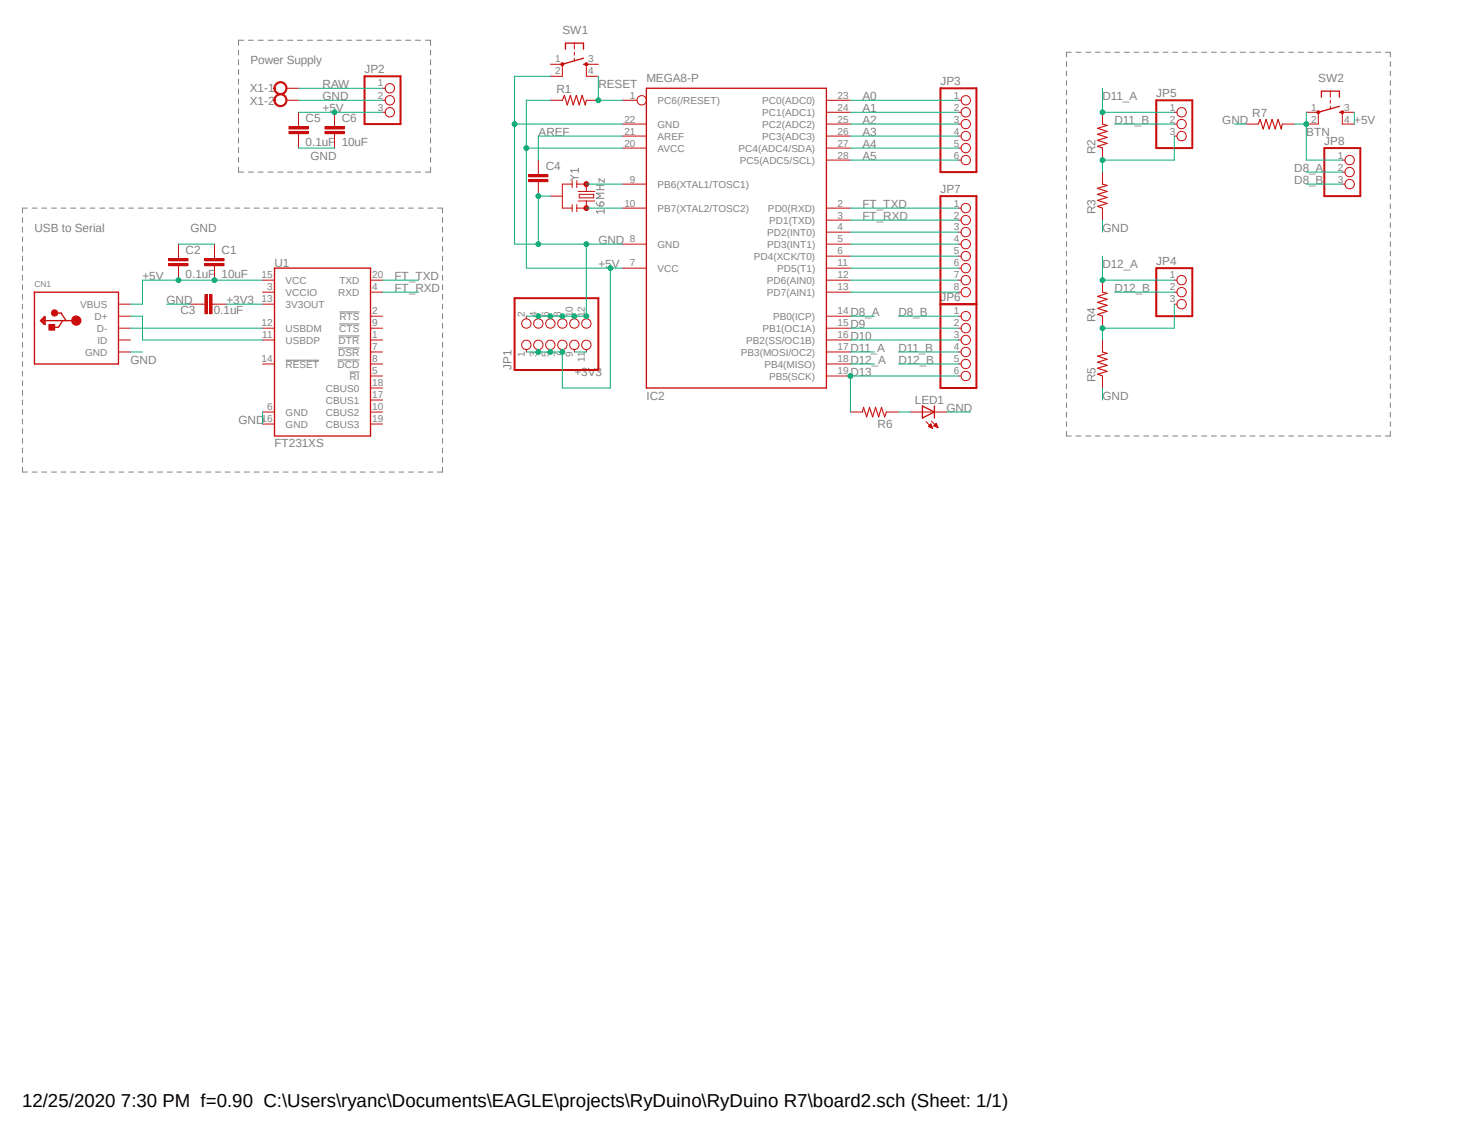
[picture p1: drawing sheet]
<svg xmlns="http://www.w3.org/2000/svg" width="279mm" height="216mm" viewBox="0 0 279 216" stroke-linecap="round" stroke-linejoin="round" font-family="sans-serif">
<path d="M4.2 4.2l260.7 85.8M264.9 4.2l-260.7 85.8" fill="none" stroke="#fff" stroke-width=".19"/>
<g fill="none" stroke="#808080" stroke-width=".19">
<path d="M45.4 9.5v1M45.4 11.4v.9M45.4 13.3v.9M45.4 15.1v.9M45.4 16.9v1M45.4 18.8v1M46.4 7.7h-1v.9M47.3 7.7h1M49.1 7.7h1M51.1 7.7h.9M52.9 7.7h1M54.8 7.7h1"/>
<path d="M56.6 7.7h1M58.5 7.7h1M60.4 7.7h1M62.3 7.7h.9M64.1 7.7h1M66 7.7h1M67.9 7.7h1M69.8 7.7h.9M71.6 7.7h1M73.5 7.7h1M75.4 7.7h1M77.3 7.7h.9"/>
<path d="M79.1 7.7h1M81 7.7h1v.9M82 9.5v1M82 11.4v.9M82 13.3v.9M82 15.1v.9M82 16.9v1M82 18.8v1M203.1 11.7v1M203.1 13.5v.9M203.1 15.4v.9M203.1 17.1v1"/>
<path d="M203.1 19v.9M204 9.9h-.9v.9M204.9 9.9h1M206.8 9.9h.9M208.6 9.9h.9M210.5 9.9h.9M212.3 9.9h.9M214.2 9.9h.9M216 9.9h.9M217.8 9.9h1M219.7 9.9h.9M221.5 9.9h1"/>
<path d="M223.4 9.9h.9M225.2 9.9h.9M227 9.9h1M228.9 9.9h.9M230.7 9.9h.9M232.5 9.9h1M234.4 9.9h.9M236.2 9.9h1M238.1 9.9h.9M239.9 9.9h1M241.8 9.9h.9M243.6 9.9h1"/>
<path d="M245.4 9.9h1M247.3 9.9h.9M249.1 9.9h1M251 9.9h.9M252.8 9.9h.9M254.6 9.9h1M256.5 9.9h.9M258.3 9.9h1M260.2 9.9h.9M262 9.9h1M263.9 9.9h.9v.9M264.8 11.7v1"/>
<path d="M264.8 13.5v.9M264.8 15.4v.9M264.8 17.1v1M264.8 19v.9M5.2 39.6h-.9v1M6.1 39.6h1M8 39.6h.9M9.8 39.6h1M11.6 39.6h1M13.5 39.6h.9M15.3 39.6h1M17.1 39.6h1"/>
<path d="M19 39.6h.9M20.8 39.6h1M22.7 39.6h.9M24.5 39.6h.9M26.3 39.6h1M28.2 39.6h.9M30 39.6h.9M31.9 39.6h.9M33.7 39.6h.9M35.5 39.6h1M37.4 39.6h.9M39.2 39.6h1"/>
<path d="M41.1 39.6h.9M42.9 39.6h.9M44.7 39.6h1M45.4 20.7v.9M45.4 22.5v1M45.4 24.4v1M45.4 26.2v1M45.4 28.1v.9M45.4 30v.9M45.4 31.8v1h1M46.6 39.6h.9M47.3 32.8h1"/>
<path d="M48.4 39.6h1M49.1 32.8h1M50.2 39.6h1M51.1 32.8h.9M52.1 39.6h.9M52.9 32.8h1M53.9 39.6h1M54.8 32.8h1M55.8 39.6h.9M56.6 32.8h1M57.6 39.6h.9M58.5 32.8h1"/>
<path d="M59.4 39.6h1M60.4 32.8h1M61.3 39.6h.9M62.3 32.8h.9M63.1 39.6h1M64.1 32.8h1M64.9 39.6h1M66 32.8h1M66.8 39.6h.9M67.9 32.8h1M68.6 39.6h1M69.8 32.8h.9"/>
<path d="M70.5 39.6h.9M71.6 32.8h1M72.3 39.6h.9M73.5 32.8h1M74.1 39.6h1M75.4 32.8h1M76 39.6h.9M77.3 32.8h.9M77.8 39.6h.9M79.1 32.8h1M79.7 39.6h.9M81.5 39.6h.9"/>
<path d="M82 31.8v1h-1M82 20.7v.9M82 22.5v1M82 24.4v1M82 26.2v1M82 28.1v.9M82 30v.9M83.3 39.6h1v1M108.7 33.3l.6 .5M109.3 33.8l-.6 .5M109.3 33.8h.9M110.2 32.4h-1.5l.3 .4"/>
<path d="M110.2 32v.8M113.6 38.6a.73 .73 0 0 0 .7 .6M113.6 36.1h1.5M113.6 35.3h1.5M114.3 35.3v.8M114.3 38.6a.42 .42 0 0 1 .7 0 .42 .42 0 0 1-.4 .6h-.3zM115.1 34v.7l-1-.7v.7M115.1 39.8v.8M115.1 36.8h-1.5l.8 .5-.8 .5h1.5M203.1 20.8v.9M203.1 22.6v.9M203.1 24.4v.9"/>
<path d="M203.1 26.2v.9M203.1 28v.9M203.1 29.8v.9M203.1 31.6v.9M203.1 33.4v.9M203.1 35.2v.9M203.1 37v.9M203.1 38.8v.9M264.8 20.8v.9M264.8 22.6v.9M264.8 24.4v.9M264.8 26.2v.9"/>
<path d="M264.8 28v.9M264.8 29.8v.9M264.8 31.6v.9M264.8 33.4v.9M264.8 35.2v.9M264.8 37v.9M264.8 38.8v.9M4.3 41.4v1M4.3 43.3v.9M4.3 45.1v.9M4.3 46.9v1M4.3 48.8v.9"/>
<path d="M4.3 50.6v.9M4.3 52.4v.9M4.3 54.2v1M4.3 56v1M4.3 57.9v.9M4.3 59.7v1M64.6 59.4h3.9M84.3 41.4v1M84.3 43.3v.9M84.3 45.1v.9M84.3 46.9v1M84.3 48.8v.9"/>
<path d="M84.3 50.6v.9M84.3 52.4v.9M84.3 54.2v1M84.3 56v1M84.3 57.9v.9M84.3 59.7v1M115.1 40.2h-1.5l.3 .4M203.1 40.6v.9M203.1 42.4v.9M203.1 44.2v.9M203.1 46v.9M203.1 47.8v.9"/>
<path d="M203.1 49.6v.9M203.1 51.4v.9M203.1 53.3v.8M203.1 55v1M203.1 56.9v.8M203.1 58.7v.9M264.8 40.6v.9M264.8 42.4v.9M264.8 44.2v.9M264.8 46v.9M264.8 47.8v.9M264.8 49.6v.9"/>
<path d="M264.8 51.4v.9M264.8 53.3v.8M264.8 55v1M264.8 56.9v.8M264.8 58.7v.9M4.3 61.6v.9M4.3 63.4v.9M4.3 65.2v.9M4.3 67v.9M4.3 68.8v1M4.3 70.7v.9M4.3 72.5v.9"/>
<path d="M4.3 74.3v1M4.3 76.2v.9M4.3 78v.9M4.3 79.8v.9M54.4 68.6h6.4M64.3 68.5h4.2M64.4 66.3h4.1M64.5 64h4M64.6 61.7h3.9M66.5 70.8h2M84.3 61.6v.9M84.3 63.4v.9"/>
<path d="M84.3 65.2v.9M84.3 67v.9M84.3 68.8v1M84.3 70.7v.9M84.3 72.5v.9M84.3 74.3v1M84.3 76.2v.9M84.3 78v.9M84.3 79.8v.9M203.1 60.5v.9M203.1 62.3v.9M203.1 64.1v.9"/>
<path d="M203.1 65.9v.9M203.1 67.7v.9M203.1 69.5v.9M203.1 71.3v.9M203.1 73.1v.9M203.1 74.9v.9M203.1 76.7v.9M203.1 78.5v.9M264.8 60.5v.9M264.8 62.3v.9M264.8 64.1v.9M264.8 65.9v.9"/>
<path d="M264.8 67.7v.9M264.8 69.5v.9M264.8 71.3v.9M264.8 73.1v.9M264.8 74.9v.9M264.8 76.7v.9M264.8 78.5v.9M4.3 81.6v.9M4.3 83.5v.9M4.3 85.3v.9M4.3 87.1v1M4.3 88.9v1h.9"/>
<path d="M6.1 89.9h1M8 89.9h.9M9.8 89.9h1M11.6 89.9h1M13.5 89.9h.9M15.3 89.9h1M17.1 89.9h1M19 89.9h.9M20.8 89.9h1M22.7 89.9h.9M24.5 89.9h.9M26.3 89.9h1"/>
<path d="M28.2 89.9h.9M30 89.9h.9M31.9 89.9h.9M33.7 89.9h.9M35.5 89.9h1M37.4 89.9h.9M39.2 89.9h1M41.1 89.9h.9M42.9 89.9h.9M44.7 89.9h1M46.6 89.9h.9M48.4 89.9h1"/>
<path d="M50.2 89.9h1M52.1 89.9h.9M53.9 89.9h1M55.8 89.9h.9M57.6 89.9h.9M59.4 89.9h1M61.3 89.9h.9M63.1 89.9h1M64.9 89.9h1M66.8 89.9h.9M68.6 89.9h1M70.5 89.9h.9"/>
<path d="M72.3 89.9h.9M74.1 89.9h1M76 89.9h.9M77.8 89.9h.9M79.7 89.9h.9M81.5 89.9h.9M84.3 88.9v1h-1M84.3 81.6v.9M84.3 83.5v.9M84.3 85.3v.9M84.3 87.1v1M203.1 80.3v.9"/>
<path d="M203.1 82.1v.9h.9M204.9 83h1M206.8 83h.9M208.6 83h.9M210.5 83h.9M212.3 83h.9M214.2 83h.9M216 83h.9M217.8 83h1M219.7 83h.9M221.5 83h1M223.4 83h.9"/>
<path d="M225.2 83h.9M227 83h1M228.9 83h.9M230.7 83h.9M232.5 83h1M234.4 83h.9M236.2 83h1M238.1 83h.9M239.9 83h1M241.8 83h.9M243.6 83h1M245.4 83h1"/>
<path d="M247.3 83h.9M249.1 83h1M251 83h.9M252.8 83h.9M254.6 83h1M256.5 83h.9M258.3 83h1M260.2 83h.9M262 83h1M264.8 82.1v.9h-.9M264.8 80.3v.9"/>
</g>
<path d="M123.1 16.8h34.3v57.1h-34.3zM6.5 55.6h16.1v13.7h-16v-13.7M10.8 59.6h.8l1 1.4M7.9 61l.3-.3v.7l-.2-.4M8.4 60.3h.2v1.5h-.2l-.7-.8zM8.4 60.3v1.3M8.6 61h5.9M11.9 61l-.8 1.3h-1" fill="none" stroke="#c90d0c" stroke-width=".25"/>
<g fill="none" stroke="#c90d0c" stroke-width=".19">
<path d="M118.5 19.1h2.8M157.4 19.1h4.6M118.5 39.6h4.6M118.5 35.1h4.6M118.5 23.6h4.6M118.5 25.9h4.6M118.5 28.2h4.6M157.4 39.6h4.6M157.4 23.6h4.6M157.4 25.9h4.6M157.4 28.2h4.6M157.4 30.5h4.6"/>
<path d="M157.4 21.4h4.6M118.5 46.5h4.6M118.5 51.1h4.6M157.4 46.5h4.6M157.4 51.1h4.6M157.4 55.6h4.6M157.4 53.3h4.6M157.4 48.8h4.6M157.4 44.2h4.6M157.4 41.9h4.6M157.4 71.6h4.6M157.4 69.3h4.6"/>
<path d="M157.4 67h4.6M157.4 64.7h4.6M157.4 62.5h4.6M157.4 60.2h4.6"/>
<circle cx="122.2" cy="19.1" r=".89"/>
</g>
<circle cx="14.5" cy="61" r=".9" fill="#c90d0c"/>
<circle cx="14.5" cy="61" r=".9" fill="none" stroke="#c90d0c" stroke-width=".19"/>
<circle cx="10.4" cy="59.6" r=".62" fill="#c90d0c"/>
<circle cx="10.4" cy="59.6" r=".62" fill="none" stroke="#c90d0c" stroke-width=".19"/>
<path d="M9.3 61.8h1.1v1.1h-1.1z" fill-rule="evenodd" fill="#c90d0c"/>
<path d="M22.6 57.9h2.2M9.3 61.8h1.1v1.1h-1.1zM22.6 60.2h2.2M22.6 62.5h2.2M22.6 67h2.2M22.6 64.7h2.2" fill="none" stroke="#c90d0c" stroke-width=".19"/>
<path d="M52.5 16a1.26 1.26 0 0 1 2 .2 1.26 1.26 0 0 1-.8 1.8 1.26 1.26 0 0 1-1.5-1.2h.2a1.03 1.03 0 0 1 1.5-.9 1.03 1.03 0 0 1 .2 1.7 1.03 1.03 0 0 1-1.6-.5l-.1-.3h-.2z" fill-rule="evenodd" fill="#c90d0c"/>
<path d="M52.5 16a1.26 1.26 0 0 1 2 .2 1.26 1.26 0 0 1-.8 1.8 1.26 1.26 0 0 1-1.5-1.2h.2a1.03 1.03 0 0 1 1.5-.9 1.03 1.03 0 0 1 .2 1.7 1.03 1.03 0 0 1-1.6-.5l-.1-.3h-.2zM54.6 16.8h2.3" fill="none" stroke="#c90d0c" stroke-width=".19"/>
<path d="M52.5 18.2a1.26 1.26 0 0 1 2 .3 1.26 1.26 0 0 1-.8 1.8 1.26 1.26 0 0 1-1.5-1.2h.2a1.03 1.03 0 0 1 1.5-.9 1.03 1.03 0 0 1 .2 1.7 1.03 1.03 0 0 1-1.6-.5l-.1-.3h-.2z" fill-rule="evenodd" fill="#c90d0c"/>
<g fill="none" stroke="#c90d0c" stroke-width=".19">
<path d="M52.5 18.2a1.26 1.26 0 0 1 2 .3 1.26 1.26 0 0 1-.8 1.8 1.26 1.26 0 0 1-1.5-1.2h.2a1.03 1.03 0 0 1 1.5-.9 1.03 1.03 0 0 1 .2 1.7 1.03 1.03 0 0 1-1.6-.5l-.1-.3h-.2zM54.6 19.1h2.3M72.9 19.1h.5M72.9 16.8h.5M72.9 21.4h.5M104.8 37.3h2.3M109 35.1h-1.9v4.5h1.9M109 34.4v1.3M109 38.9v1.4M109.9 35.1h1.8v1.3M109.9 34.4v1.3M109.9 38.9v1.4"/>
<path d="M110.1 38.3h3.2M110.1 36.4h3.2M110.3 37h2.8v.7h-2.8zM111.7 38.3v1.3h-1.8M223.6 21.4h.6M223.6 23.6h.6M223.6 25.9h.6M50 53.3h2.3M50 55.6h2.3M50 57.9h2.3M70.6 53.3h2.3M70.6 55.6h2.3"/>
<path d="M50 62.5h2.3M50 64.7h2.3M50 69.3h2.3M50 78.4h2.3M70.6 62.5h2.3M70.6 64.7h2.3M70.6 69.3h2.3M70.6 78.4h2.3M70.6 76.2h2.3M70.6 73.9h2.3M70.6 71.6h2.3M70.6 67h2.3"/>
<path d="M70.6 60.2h2.3M50 80.7h2.3M70.6 80.7h2.3"/>
<circle cx="74.2" cy="16.8" r=".89"/>
<circle cx="74.2" cy="19.1" r=".89"/>
<circle cx="74.2" cy="21.4" r=".89"/>
<circle cx="225" cy="23.6" r=".89"/>
<circle cx="225" cy="21.4" r=".89"/>
<circle cx="225" cy="25.9" r=".89"/>
</g>
<path d="M69.4 14.5h6.9v9.1h-6.9zM220.2 19.1h6.9v9.1h-6.9z" fill="none" stroke="#c90d0c" stroke-width=".38"/>
<path d="M52.3 51.1h18.3v31.9h-18.3z" fill="none" stroke="#c90d0c" stroke-width=".25"/>
<circle cx="111.7" cy="35.1" r=".46" fill="#c90d0c"/>
<circle cx="111.7" cy="35.1" r=".46" fill="none" stroke="#c90d0c" stroke-width=".19"/>
<circle cx="111.7" cy="39.6" r=".46" fill="#c90d0c"/>
<g fill="none" stroke="#c90d0c" stroke-width=".19">
<path d="M104.8 19.1h2.3M107.1 12.2v2.3M109.4 8.2v1.2M109.4 9.9v.6M109.4 11.1v.5M111.7 19.1h2.3M111.7 12.2v2.3M55 25h3.7v.4h-3.7zM55 24.1h3.7v.5h-3.7zM56.9 21.4v2.7M56.9 25.5v2.7M61.9 25h3.6v.4h-3.6z"/>
<path d="M61.9 24.1h3.6v.5h-3.6zM63.7 21.4v2.7M63.7 25.5v2.7M100.7 34.2h3.7v.4h-3.7zM100.7 33.2h3.7v.5h-3.7zM102.5 30.5v2.7M102.5 34.6v2.7M32.2 50.2h3.6v.4h-3.6zM32.2 49.2h3.6v.5h-3.6zM34 46.5v2.7M34 50.6v2.7M36.3 57.9h2.7"/>
<path d="M39 50.2h3.7v.4h-3.7zM39 49.2h3.7v.5h-3.7zM39 56.1h.5v3.6h-.5zM40 56.1h.4v3.6h-.4zM40.4 57.9h2.7M40.9 46.5v2.7M40.9 50.6v2.7"/>
<circle cx="111.7" cy="39.6" r=".46"/>
</g>
<path d="M55 25.2h3.7M55 24.3h3.7M61.9 25.2h3.6M61.9 24.3h3.6M100.7 34.4h3.7M100.7 33.4h3.7M32.2 50.4h3.6M32.2 49.4h3.6M39 50.4h3.7M39 49.4h3.7M39.2 56.1v3.6M40.2 56.1v3.6" fill="none" stroke="#c90d0c" stroke-width=".42"/>
<path d="M107.1 19.1l.4-.9 .5 1.8 .6-1.8 .6 1.8 .6-1.8 .5 1.8 .6-1.8 .6 1.8 .2-.9" fill="none" stroke="#c90d0c" stroke-width=".21"/>
<path d="M107.7 9.4v-1.2h3.4v1.2M111.1 12.2h.6M111.1 11.1l-4 1.1" fill="none" stroke="#c90d0c" stroke-width=".25"/>
<circle cx="107.1" cy="12.2" r=".3" fill="#c90d0c"/>
<circle cx="107.1" cy="12.2" r=".3" fill="none" stroke="#c90d0c" stroke-width=".19"/>
<circle cx="111.7" cy="12.2" r=".3" fill="#c90d0c"/>
<g fill="none" stroke="#c90d0c" stroke-width=".19">
<path d="M104.8 12.2h2.3M104.8 14.5h2.3M111.7 12.2h2.3M111.7 14.5h2.3M182.5 19.1h.5M253.4 17.4v1.1M253.4 19.1v.5M182.5 21.4h.5M182.5 23.6h.5M182.5 25.9h.5M182.5 28.2h.5M182.5 30.5h.5"/>
<path d="M182.5 39.6h.5M210 21.4v2.2M210 28.2v2.3M210 32.8v2.3M210 39.6v2.3M251.1 21.4v2.2M253.4 20.2v.6M255.7 21.4v2.2M182.5 41.9h.5M182.5 44.2h.5M182.5 46.5h.5M182.5 48.8h.5"/>
<path d="M182.5 51.1h.5M182.5 53.3h.5M182.5 55.6h.5M210 53.3v2.3M223.6 53.3h.6M223.6 55.6h.6M223.6 57.9h.6M100.2 60.2v.5M100.2 66.5v.5M102.5 60.2v.5M102.5 66.5v.5M104.8 60.2v.5"/>
<path d="M104.8 66.5v.5M107.1 60.2v.5M107.1 66.5v.5M109.4 60.2v.5M109.4 66.5v.5M111.7 60.2v.5M111.7 66.5v.5M162 78.4h2.3M168.8 78.4h2.3M173.4 78.4h6.9M182.5 60.2h.5M182.5 62.5h.5"/>
<path d="M182.5 64.7h.5M182.5 67h.5M182.5 69.3h.5M182.5 71.6h.5M210 60.2v2.3M210 64.7v2.3M210 71.6v2.3M176.4 80.3l1.2 1.2M176.8 81.2l.8 .3M176.8 81.2h.7M176.9 81.1h.5M177 81.2h.5"/>
<path d="M177 81h.4M177 80.9h.4M177.1 81.3h.4M177.1 80.9h.2M177.2 80.8h.1M177.2 80.7h.1M177.3 80.7l-.5 .5M177.3 80.7l.3 .8M177.3 81.4h.2M177.4 80.2l1.2 1.2M177.5 81.5h.1M177.8 81.1l.5-.5 .3 .8z"/>
<path d="M177.9 81h.6M177.9 81.1h.6M178 80.9h.4M178.1 80.9h.3M178.1 81.2h.5M178.1 80.8h.3M178.2 80.7h.2M178.3 81.2h.3M178.4 81.3h.2M178.6 81.4h.1"/>
<circle cx="111.7" cy="12.2" r=".3"/>
<circle cx="183.9" cy="19.1" r=".89"/>
<circle cx="183.9" cy="30.5" r=".89"/>
<circle cx="183.9" cy="21.4" r=".89"/>
<circle cx="183.9" cy="25.9" r=".89"/>
<circle cx="183.9" cy="28.2" r=".89"/>
<circle cx="183.9" cy="39.6" r=".89"/>
<circle cx="183.9" cy="23.6" r=".89"/>
<circle cx="183.9" cy="46.5" r=".89"/>
<circle cx="183.9" cy="41.9" r=".89"/>
<circle cx="183.9" cy="44.2" r=".89"/>
<circle cx="183.9" cy="53.3" r=".89"/>
<circle cx="183.9" cy="48.8" r=".89"/>
<circle cx="183.9" cy="55.6" r=".89"/>
<circle cx="183.9" cy="51.1" r=".89"/>
<circle cx="225" cy="55.6" r=".89"/>
<circle cx="225" cy="53.3" r=".89"/>
<circle cx="225" cy="57.9" r=".89"/>
<circle cx="100.2" cy="61.6" r=".89"/>
<circle cx="100.2" cy="65.7" r=".89"/>
<circle cx="102.5" cy="61.6" r=".89"/>
<circle cx="102.5" cy="65.7" r=".89"/>
<circle cx="104.8" cy="65.7" r=".89"/>
<circle cx="104.8" cy="61.6" r=".89"/>
<circle cx="107.1" cy="61.6" r=".89"/>
<circle cx="107.1" cy="65.7" r=".89"/>
<circle cx="109.4" cy="65.7" r=".89"/>
<circle cx="109.4" cy="61.6" r=".89"/>
<circle cx="111.7" cy="61.6" r=".89"/>
<circle cx="111.7" cy="65.7" r=".89"/>
<circle cx="183.9" cy="62.5" r=".89"/>
<circle cx="183.9" cy="69.3" r=".89"/>
<circle cx="183.9" cy="60.2" r=".89"/>
<circle cx="183.9" cy="71.6" r=".89"/>
<circle cx="183.9" cy="64.7" r=".89"/>
<circle cx="183.9" cy="67" r=".89"/>
</g>
<path d="M179.1 16.8h6.9v16h-6.9zM179.1 37.3h6.9v36.6h-6.9zM98 56.8h16v13.6h-16zM179.1 57.9h6.9M220.2 51.1h6.9v9.1h-6.9z" fill="none" stroke="#c90d0c" stroke-width=".38"/>
<path d="M210 23.6l.9 .3-1.9 .5 1.9 .6-1.9 .6 1.9 .6-1.9 .5 1.9 .6-1.9 .6 1 .3M210 35.1l.9 .2-1.9 .6 1.9 .5-1.9 .6 1.9 .6-1.9 .5 1.9 .6-1.9 .6 1 .3M210 55.6l.9 .2-1.9 .6 1.9 .6-1.9 .6 1.9 .5-1.9 .6 1.9 .6-1.9 .6 1 .3M164.3 78.4l.2-.8 .6 1.8 .5-1.8 .6 1.8 .6-1.8 .5 1.8 .6-1.8 .6 1.8 .3-1M210 67l.9 .3-1.9 .5 1.9 .6-1.9 .6 1.9 .6-1.9 .5 1.9 .6-1.9 .5 1 .4" fill="none" stroke="#c90d0c" stroke-width=".21"/>
<path d="M251.7 18.5v-1.1h3.4v1.1M255.1 21.4h.6M255.1 20.2l-4 1.2M175.7 77.3l2.3 1.1-2.3 1.2zM178 77.3v2.3" fill="none" stroke="#c90d0c" stroke-width=".25"/>
<path d="M250.9 21.2h.4v.3l-.2 .2-.2-.2z" fill-rule="evenodd" fill="#c90d0c"/>
<path d="M250.9 21.2h.4v.3l-.2 .2-.2-.2z" fill="none" stroke="#c90d0c" stroke-width=".19"/>
<path d="M255.4 21.2h.5v.3l-.2 .2-.3-.2z" fill-rule="evenodd" fill="#c90d0c"/>
<g fill="none" stroke="#c90d0c" stroke-width=".19">
<path d="M237.4 23.6h2.2M244.2 23.6h2.3M248.8 21.4h2.3M248.8 23.6h2.3M255.4 21.2h.5v.3l-.2 .2-.3-.2zM255.7 21.4h2.2M255.7 23.6h2.2M255.7 30.5h.5M255.7 32.8h.5M255.7 35.1h.5"/>
<circle cx="257" cy="30.5" r=".89"/>
<circle cx="257" cy="32.8" r=".89"/>
<circle cx="257" cy="35.1" r=".89"/>
</g>
<path d="M239.6 23.6l.4-.9 .6 1.9 .5-1.9 .6 1.9 .6-1.9 .6 1.9 .5-1.9 .6 1.9 .2-1" fill="none" stroke="#c90d0c" stroke-width=".21"/>
<path d="M252.2 28.2h6.9v9.1h-6.9z" fill="none" stroke="#c90d0c" stroke-width=".38"/>
<path d="M104.8 37.3h-2.3v9.2h16M31.7 57.9h4.6M34 46.5h6.9M24.8 62.5h25.2M24.8 60.2h2.3v4.5h22.9M24.8 67h2.3M50 78.4v2.3" fill="none" stroke="#0dab76" stroke-width=".19"/>
<circle cx="102.5" cy="37.3" r=".46" fill="#0dab76"/>
<g fill="none" stroke="#0dab76" stroke-width=".19">
<path d="M98 46.5h4.5"/>
<circle cx="102.5" cy="37.3" r=".46"/>
</g>
<circle cx="102.5" cy="46.5" r=".46" fill="#0dab76"/>
<g fill="none" stroke="#0dab76" stroke-width=".19">
<path d="M104.8 14.5h-6.8v32M98 23.6h20.5"/>
<circle cx="102.5" cy="46.5" r=".46"/>
</g>
<circle cx="98" cy="23.6" r=".46" fill="#0dab76"/>
<g fill="none" stroke="#0dab76" stroke-width=".19">
<path d="M111.7 46.5v13.7h-9.2"/>
<circle cx="98" cy="23.6" r=".46"/>
</g>
<circle cx="111.7" cy="46.5" r=".46" fill="#0dab76"/>
<circle cx="111.7" cy="46.5" r=".46" fill="none" stroke="#0dab76" stroke-width=".19"/>
<circle cx="104.8" cy="60.2" r=".46" fill="#0dab76"/>
<circle cx="104.8" cy="60.2" r=".46" fill="none" stroke="#0dab76" stroke-width=".19"/>
<circle cx="107.1" cy="60.2" r=".46" fill="#0dab76"/>
<circle cx="107.1" cy="60.2" r=".46" fill="none" stroke="#0dab76" stroke-width=".19"/>
<circle cx="109.4" cy="60.2" r=".46" fill="#0dab76"/>
<circle cx="109.4" cy="60.2" r=".46" fill="none" stroke="#0dab76" stroke-width=".19"/>
<circle cx="111.7" cy="60.2" r=".46" fill="#0dab76"/>
<g fill="none" stroke="#0dab76" stroke-width=".19">
<path d="M100.2 60.2h2.3"/>
<circle cx="111.7" cy="60.2" r=".46"/>
</g>
<circle cx="102.5" cy="60.2" r=".46" fill="#0dab76"/>
<g fill="none" stroke="#0dab76" stroke-width=".19">
<path d="M56.9 19.1h16M114 19.1h4.5M56.9 28.2h6.8M111.7 39.6h6.8M111.7 35.1h6.8M118.5 25.9h-16v4.6M162 39.6h20.5M235.1 23.6h2.3M43.1 57.9h6.9M72.9 53.3h6.8M72.9 55.6h6.8M162 41.9h20.5"/>
<path d="M210 41.9v2.3M109.4 67h2.3M180.3 78.4h4.5M210 73.9v2.3"/>
<circle cx="102.5" cy="60.2" r=".46"/>
</g>
<circle cx="114" cy="19.1" r=".46" fill="#0dab76"/>
<g fill="none" stroke="#0dab76" stroke-width=".19">
<path d="M56.9 16.8h16M104.8 19.1h-4.6v32h18.3M114 14.5v4.6M116.2 51.1v22.8"/>
<circle cx="114" cy="19.1" r=".46"/>
</g>
<circle cx="116.2" cy="51.1" r=".46" fill="#0dab76"/>
<g fill="none" stroke="#0dab76" stroke-width=".19">
<path d="M100.2 28.2h18.3"/>
<circle cx="116.2" cy="51.1" r=".46"/>
</g>
<circle cx="100.2" cy="28.2" r=".46" fill="#0dab76"/>
<g fill="none" stroke="#0dab76" stroke-width=".19">
<path d="M100.2 67h4.6"/>
<circle cx="100.2" cy="28.2" r=".46"/>
</g>
<circle cx="102.5" cy="67" r=".46" fill="#0dab76"/>
<g fill="none" stroke="#0dab76" stroke-width=".19">
<path d="M104.8 67h2.3"/>
<circle cx="102.5" cy="67" r=".46"/>
</g>
<circle cx="104.8" cy="67" r=".46" fill="#0dab76"/>
<g fill="none" stroke="#0dab76" stroke-width=".19">
<path d="M107.1 67v6.9"/>
<circle cx="104.8" cy="67" r=".46"/>
</g>
<circle cx="107.1" cy="67" r=".46" fill="#0dab76"/>
<g fill="none" stroke="#0dab76" stroke-width=".19">
<path d="M56.9 21.4h16M107.1 73.9h9.1"/>
<circle cx="107.1" cy="67" r=".46"/>
</g>
<circle cx="63.7" cy="21.4" r=".46" fill="#0dab76"/>
<g fill="none" stroke="#0dab76" stroke-width=".19">
<path d="M257.9 21.4v2.2M50 53.3h-22.9v4.6h-2.3"/>
<circle cx="63.7" cy="21.4" r=".46"/>
</g>
<circle cx="40.9" cy="53.3" r=".46" fill="#0dab76"/>
<circle cx="40.9" cy="53.3" r=".46" fill="none" stroke="#0dab76" stroke-width=".19"/>
<circle cx="34" cy="53.3" r=".46" fill="#0dab76"/>
<g fill="none" stroke="#0dab76" stroke-width=".19">
<path d="M162 19.1h20.5M162 21.4h20.5M162 23.6h20.5M162 25.9h20.5M162 28.2h20.5M162 30.5h20.5M223.6 25.9v4.6h-13.6v2.3M162 44.2h20.5M162 46.5h20.5M162 48.8h20.5M162 51.1h20.5M162 53.3h20.5"/>
<path d="M162 55.6h20.5M162 62.5h20.5M162 64.7h20.5"/>
<circle cx="34" cy="53.3" r=".46"/>
</g>
<circle cx="210" cy="30.5" r=".46" fill="#0dab76"/>
<g fill="none" stroke="#0dab76" stroke-width=".19">
<path d="M223.6 57.9v4.6h-13.6v2.2"/>
<circle cx="210" cy="30.5" r=".46"/>
</g>
<circle cx="210" cy="62.5" r=".46" fill="#0dab76"/>
<g fill="none" stroke="#0dab76" stroke-width=".19">
<path d="M171.1 78.4h2.3M182.5 71.6h-20.5v6.8"/>
<circle cx="210" cy="62.5" r=".46"/>
</g>
<circle cx="162" cy="71.6" r=".46" fill="#0dab76"/>
<g fill="none" stroke="#0dab76" stroke-width=".19">
<path d="M248.8 32.8h6.9M248.8 35.1h6.9M248.8 21.4v2.2h-2.3M162 60.2h4.5M171.1 60.2h11.4"/>
<circle cx="162" cy="71.6" r=".46"/>
</g>
<circle cx="248.8" cy="23.6" r=".46" fill="#0dab76"/>
<g fill="none" stroke="#0dab76" stroke-width=".19">
<path d="M210 21.4h13.6M248.8 23.6v6.9h6.9M162 67h4.5"/>
<circle cx="248.8" cy="23.6" r=".46"/>
</g>
<circle cx="210" cy="21.4" r=".46" fill="#0dab76"/>
<g fill="none" stroke="#0dab76" stroke-width=".19">
<path d="M210 16.8v4.6M210 53.3h13.6M162 69.3h4.5"/>
<circle cx="210" cy="21.4" r=".46"/>
</g>
<circle cx="210" cy="53.3" r=".46" fill="#0dab76"/>
<g fill="none" stroke="#0dab76" stroke-width=".19">
<path d="M212.3 23.6h11.3M210 48.8v4.5M212.3 55.6h11.3M171.1 67h11.4M171.1 69.3h11.4"/>
<circle cx="210" cy="53.3" r=".46"/>
</g>
<text font-size="3.6" x="4.2" y="210.7">12/25/2020 7:30 PM f=0.90 C:\Users\ryanc\Documents\EAGLE\projects\RyDuino\RyDuino R7\board2.sch (Sheet: 1/1)</text>
<g font-size="2.2" fill="#808080">
<text x="107.1" y="6.5">SW1</text>
<text x="47.6" y="17.6">X1-1</text>
<text x="47.7" y="12.2">Power Supply</text>
<text x="61.4" y="16.8">RAW</text>
<text x="69.4" y="13.9">JP2</text>
<text x="106" y="17.7">R1</text>
<text x="114" y="16.8">RESET</text>
<text x="123.1" y="15.7">MEGA8-P</text>
<text x="179.1" y="16.2">JP3</text>
<text x="251.1" y="15.7">SW2</text>
<text x="47.6" y="19.9">X1-2</text>
<text x="58.2" y="23.3">C5</text>
<text x="61.4" y="19.1">GND</text>
<text x="61.4" y="21.4">+5V</text>
<text x="65.1" y="23.3">C6</text>
<text x="164.3" y="19.1">A0</text>
<text x="164.3" y="21.4">A1</text>
<text x="164.3" y="23.7">A2</text>
<text x="210" y="19.1">D11_A</text>
<text x="212.3" y="23.7">D11_B</text>
<text x="220.2" y="18.5">JP5</text>
<text x="232.8" y="23.7">GND</text>
<text x="238.5" y="22.3">R7</text>
<text x="257.9" y="23.7">+5V</text>
<text x="58.2" y="27.9">0.1uF 10uF</text>
<text x="102.6" y="25.9">AREF</text>
<text x="164.3" y="25.9">A3</text>
<text x="164.3" y="28.2">A4</text>
<text x="208.6" y="29.3" transform="rotate(-90 208.6 29.3)">R2</text>
<text x="248.8" y="25.9">BTN</text>
<text x="252.2" y="27.6">JP8</text>
<text x="59.1" y="30.5">GND</text>
<text x="103.9" y="32.4">C4</text>
<text x="164.3" y="30.5">A5</text>
<text x="246.5" y="32.8">D8_A</text>
<text x="246.5" y="35.1">D8_B</text>
<text x="164.3" y="39.6">FT_TXD</text>
<text x="164.3" y="41.9">FT_RXD</text>
<text x="179.1" y="36.8">JP7</text>
<text x="208.6" y="40.8" transform="rotate(-90 208.6 40.8)">R3</text>
<text x="6.6" y="44.2">USB to Serial</text>
<text x="36.3" y="44.2">GND</text>
<text x="114" y="46.5">GND</text>
<text x="210" y="44.2">GND</text>
<text x="27.1" y="53.3">+5V</text>
<text x="35.3" y="53">0.1uF</text>
<text x="35.3" y="48.4">C2</text>
<text x="42.2" y="53">10uF</text>
<text x="42.2" y="48.4">C1</text>
<text x="52.3" y="50.8">U1</text>
<text x="75.1" y="53.3">FT_TXD</text>
<text x="114" y="51.1">+5V</text>
<text x="210" y="51.1">D12_A</text>
<text x="220.2" y="50.5">JP4</text>
<text x="31.7" y="57.9">GND</text>
<text x="34.4" y="59.9">C3</text>
<text x="40.7" y="59.9">0.1uF</text>
<text x="43.1" y="57.9">+3V3</text>
<text x="75.1" y="55.6">FT_RXD</text>
<text x="179.1" y="57.3">JP6</text>
<text x="212.3" y="55.6">D12_B</text>
<text x="162" y="62.5">D9</text>
<text x="162" y="64.8">D10</text>
<text x="162" y="60.2">D8_A</text>
<text x="171.1" y="60.2">D8_B</text>
<text x="208.6" y="61.3" transform="rotate(-90 208.6 61.3)">R4</text>
<text x="24.9" y="69.3">GND</text>
<text x="97.4" y="70.4" transform="rotate(-90 97.4 70.4)">JP1</text>
<text x="109.4" y="71.6">+3V3</text>
<text x="162" y="71.6">D13</text>
<text x="162" y="67">D11_A</text>
<text x="162" y="69.3">D12_A</text>
<text x="171.1" y="67">D11_B</text>
<text x="171.1" y="69.3">D12_B</text>
<text x="123.1" y="76.2">IC2</text>
<text x="174.2" y="76.9">LED1</text>
<text x="208.6" y="72.7" transform="rotate(-90 208.6 72.7)">R5</text>
<text x="210" y="76.2">GND</text>
<text x="45.4" y="80.7">GND</text>
<text x="167.1" y="81.4">R6</text>
<text x="180.3" y="78.4">GND</text>
<text x="52.3" y="85.1">FT231XS</text>
</g>
<g font-size="1.9" fill="#808080">
<text x="105.8" y="11.9">1</text>
<text x="112" y="11.9">3</text>
<text x="72" y="16.5">1</text>
<text x="105.8" y="14.2">2</text>
<text x="112" y="14.2">4</text>
<text x="72" y="18.8">2</text>
<text x="72" y="21">3</text>
<text x="118.9" y="23.3">22</text>
<text x="120" y="18.8">1</text>
<text x="125.2" y="19.8">PC6(/RESET)</text>
<text x="145.2" y="22">PC1(ADC1)</text>
<text x="145.2" y="19.7">PC0(ADC0)</text>
<text x="159.5" y="23.3">25</text>
<text x="159.5" y="21">24</text>
<text x="159.5" y="18.8">23</text>
<text x="181.7" y="18.8">1</text>
<text x="181.7" y="21">2</text>
<text x="181.7" y="23.3">3</text>
<text x="222.8" y="21">1</text>
<text x="222.8" y="23.3">2</text>
<text x="249.7" y="21">1</text>
<text x="249.7" y="23.3">2</text>
<text x="256" y="23.3">4</text>
<text x="256" y="21">3</text>
<text x="118.9" y="25.6">21</text>
<text x="118.9" y="27.9">20</text>
<text x="125.2" y="24.3">GND</text>
<text x="125.2" y="26.6">AREF</text>
<text x="125.2" y="28.9">AVCC</text>
<text x="140.7" y="28.9">PC4(ADC4/SDA)</text>
<text x="145.2" y="26.6">PC3(ADC3)</text>
<text x="145.2" y="24.3">PC2(ADC2)</text>
<text x="159.5" y="27.9">27</text>
<text x="159.5" y="25.6">26</text>
<text x="181.7" y="25.6">4</text>
<text x="181.7" y="27.9">5</text>
<text x="222.8" y="25.6">3</text>
<text x="120" y="34.8">9</text>
<text x="125.2" y="35.7">PB6(XTAL1/TOSC1)</text>
<text x="140.9" y="31.2">PC5(ADC5/SCL)</text>
<text x="159.5" y="30.2">28</text>
<text x="181.7" y="30.2">6</text>
<text x="254.8" y="30.2">1</text>
<text x="254.8" y="32.5">2</text>
<text x="254.8" y="34.8">3</text>
<text x="118.9" y="39.3">10</text>
<text x="125.2" y="40.3">PB7(XTAL2/TOSC2)</text>
<text x="146.3" y="40.3">PD0(RXD)</text>
<text x="159.5" y="41.6">3</text>
<text x="159.5" y="39.3">2</text>
<text x="181.7" y="39.3">1</text>
<text x="181.7" y="41.6">2</text>
<text x="120" y="46.1">8</text>
<text x="125.2" y="47.2">GND</text>
<text x="146.1" y="47.2">PD3(INT1)</text>
<text x="146.1" y="44.9">PD2(INT0)</text>
<text x="146.5" y="42.6">PD1(TXD)</text>
<text x="159.5" y="46.1">5</text>
<text x="159.5" y="43.9">4</text>
<text x="181.7" y="43.9">3</text>
<text x="181.7" y="46.1">4</text>
<text x="49.8" y="53">15</text>
<text x="70.9" y="53">20</text>
<text x="120" y="50.7">7</text>
<text x="125.2" y="51.7">VCC</text>
<text x="143.6" y="49.4">PD4(XCK/T0)</text>
<text x="148" y="51.7">PD5(T1)</text>
<text x="159.5" y="53">12</text>
<text x="159.5" y="50.7">11</text>
<text x="159.5" y="48.4">6</text>
<text x="181.7" y="48.4">5</text>
<text x="181.7" y="50.7">6</text>
<text x="181.7" y="53">7</text>
<text x="222.8" y="53">1</text>
<text x="15.3" y="58.6">VBUS</text>
<text x="49.8" y="57.6">13</text>
<text x="50.9" y="55.3">3</text>
<text x="54.4" y="54">VCC</text>
<text x="54.4" y="56.3">VCCIO</text>
<text x="54.4" y="58.6">3V3OUT</text>
<text x="64.4" y="56.3">RXD</text>
<text x="64.6" y="54">TXD</text>
<text x="70.9" y="59.9">2</text>
<text x="70.9" y="55.3">4</text>
<text x="146.1" y="56.3">PD7(AIN1)</text>
<text x="146.1" y="54">PD6(AIN0)</text>
<text x="159.5" y="59.9">14</text>
<text x="159.5" y="55.3">13</text>
<text x="181.7" y="59.9">1</text>
<text x="181.7" y="55.3">8</text>
<text x="222.8" y="55.3">2</text>
<text x="222.8" y="57.6">3</text>
<text x="18" y="60.8">D+</text>
<text x="18.5" y="63.1">D-</text>
<text x="18.6" y="65.4">ID</text>
<text x="49.8" y="62.1">12</text>
<text x="50" y="64.4">11</text>
<text x="54.4" y="63.2">USBDM</text>
<text x="54.4" y="65.4">USBDP</text>
<text x="64.5" y="65.4">DTR</text>
<text x="64.6" y="63.1">CTS</text>
<text x="64.6" y="60.8">RTS</text>
<text x="70.9" y="64.4">1</text>
<text x="70.9" y="62.1">9</text>
<text x="100" y="60.4" transform="rotate(-90 100 60.4)">2</text>
<text x="102.2" y="60.4" transform="rotate(-90 102.2 60.4)">4</text>
<text x="104.5" y="60.4" transform="rotate(-90 104.5 60.4)">6</text>
<text x="106.8" y="60.4" transform="rotate(-90 106.8 60.4)">8</text>
<text x="109.1" y="60.4" transform="rotate(-90 109.1 60.4)">10</text>
<text x="111.4" y="60.4" transform="rotate(-90 111.4 60.4)">12</text>
<text x="142.1" y="65.4">PB2(SS/OC1B)</text>
<text x="145.2" y="63.1">PB1(OC1A)</text>
<text x="147.2" y="60.8">PB0(ICP)</text>
<text x="159.5" y="64.4">16</text>
<text x="159.5" y="62.1">15</text>
<text x="181.7" y="62.1">2</text>
<text x="181.7" y="64.4">3</text>
<text x="16.2" y="67.7">GND</text>
<text x="49.8" y="69">14</text>
<text x="54.4" y="70">RESET</text>
<text x="64.3" y="70">DCD</text>
<text x="64.4" y="67.7">DSR</text>
<text x="70.9" y="71.3">5</text>
<text x="70.9" y="69">8</text>
<text x="70.9" y="66.7">7</text>
<text x="100" y="67.9" transform="rotate(-90 100 67.9)">1</text>
<text x="102.2" y="67.9" transform="rotate(-90 102.2 67.9)">3</text>
<text x="104.5" y="67.9" transform="rotate(-90 104.5 67.9)">5</text>
<text x="106.8" y="67.9" transform="rotate(-90 106.8 67.9)">7</text>
<text x="109.1" y="67.9" transform="rotate(-90 109.1 67.9)">9</text>
<text x="111.4" y="68.8" transform="rotate(-90 111.4 68.8)">11</text>
<text x="141.1" y="67.7">PB3(MOSI/OC2)</text>
<text x="145.6" y="70">PB4(MISO)</text>
<text x="159.5" y="71.3">19</text>
<text x="159.5" y="69">18</text>
<text x="159.5" y="66.7">17</text>
<text x="181.7" y="66.7">4</text>
<text x="181.7" y="69">5</text>
<text x="181.7" y="71.3">6</text>
<text x="62.1" y="76.8">CBUS1</text>
<text x="62.1" y="74.6">CBUS0</text>
<text x="66.5" y="72.3">RI</text>
<text x="70.9" y="75.9">17</text>
<text x="70.9" y="73.6">18</text>
<text x="146.5" y="72.3">PB5(SCK)</text>
<text x="49.8" y="80.4">16</text>
<text x="50.9" y="78.1">6</text>
<text x="54.4" y="79.1">GND</text>
<text x="54.4" y="81.4">GND</text>
<text x="62.1" y="81.4">CBUS3</text>
<text x="62.1" y="79.1">CBUS2</text>
<text x="70.9" y="80.4">19</text>
<text x="70.9" y="78.1">10</text>
</g>
<text font-size="1.6" fill="#808080" x="6.6" y="54.7">CN1</text>
</svg>
